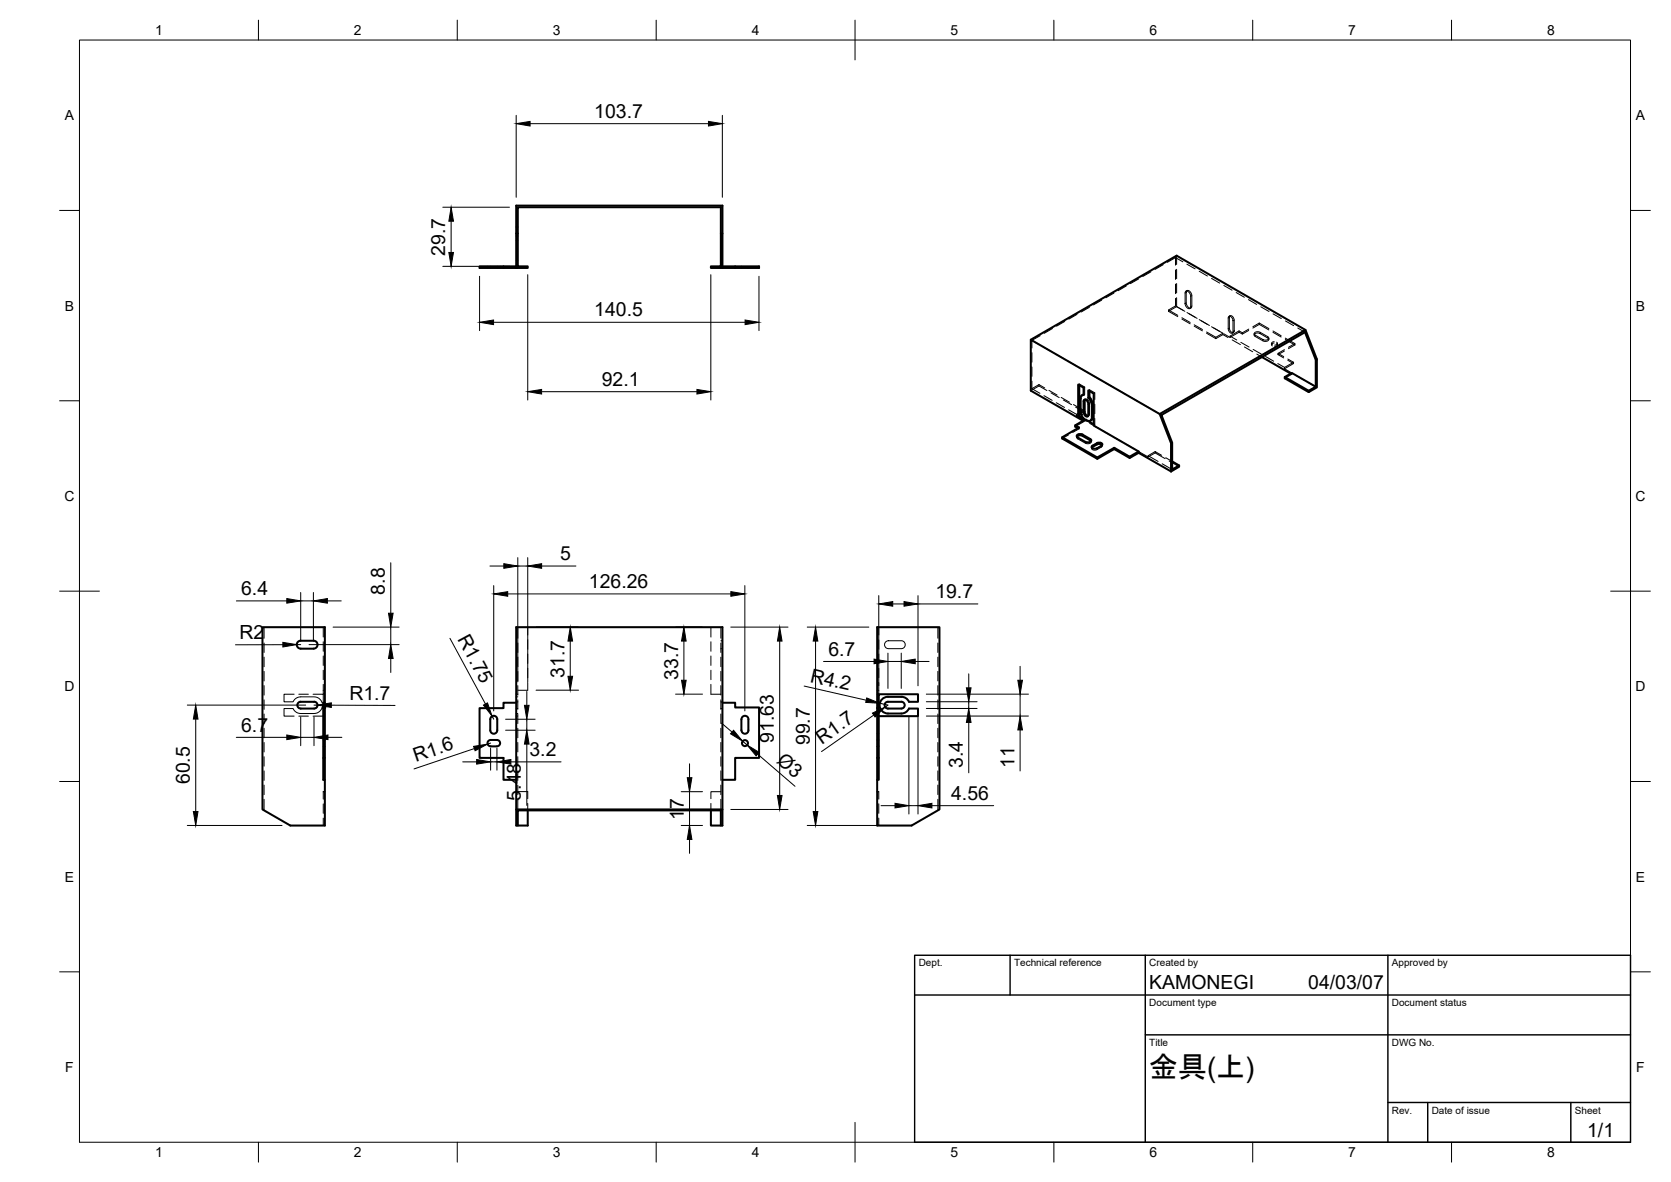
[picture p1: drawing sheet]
<svg xmlns="http://www.w3.org/2000/svg" width="420mm" height="297mm" viewBox="0 0 420 297" stroke-linecap="round" stroke-linejoin="round" font-family="sans-serif">
<g fill="none" stroke="#000" stroke-width=".51">
<path d="M129.8 58.7h.4v8.2h2.5v.4h-2.9zM129.8 58.7v-7h51.9v7M130.2 58.7v-6.6h51.1v6.6M181.3 58.7h.4v8.6h-2.9v-.4h2.5zM126.6 66.9v.4M129.8 66.9h-9.2v.4h9.2M181.7 66.9h9.2v.4h-9.2M184.8 66.9v.4M259.2 85.4l36.6-21.2 32.5 18.7 2.8 7.4M271.4 96.8v7.7l1 .6M272.4 99.1l-.4 .3M273.7 100l.7 1.2 .1 .9"/>
<path d="M273.9 99.8l.8 1.2 .1 .9v3.1l-.2 .4-.5 .4M273.9 99.8l-.3 .2v-1.9l1.4 .8v8l11.3 6.6v.3M273.9 98.3v1.5M317.3 89.7l7.2 4.2M323 94.7l1.8-1 6 3.5M328.3 82.9l-36.7 21.1M329.1 98.2l-6.1-3.5v.4l6.1 3.4M330.8 90.4l.3-.1v7.1l-2 1.1v-.3l1.7-1zM330.8 90.4l-2.7-6.9-36.1 20.8 2.7 6.9M271 109.9l1.9 1.1M271 107.6l-.6-.4v-.3l.9 .5-4.2 2.5M271.4 102.5l.2 .1"/>
<path d="M271.4 104.5l-.3 .2M271.6 100.4v2.7a2.74 2.74 0 0 0 2.3 2.7l.6-.5v-.5M271.6 100.3a.88 .88 0 0 1 .9-1v-1.9l-1.4-.7v8l1.5 .9-2.2 1.3M271.6 103.6l-.2 .1M271.7 103.9l-.3 .2M272.2 109.2l1.9 1.1 .3 .4-.5 .4-1-.1M272.2 109.5l1.9 1.2M272.2 109.5l-.8-.1-.6 .3M272.2 109.2l-.6-.1-.6 .1-.3 .4 .3 .3M272.3 105.7l-13.1-7.5v-12.8l32.4 18.6 2.8 7.4M272.5 100.8l.1-.3h.5l.4 .4 .2 .6M272.5 100.9v3l.3 .5 .5 .3 .4-.4"/>
<path d="M272.8 100.4v3.3l.4 .7 .4 .2M273.6 101.5v2.8M273.7 105.9l1.3 .7M274.1 110.7l.3 .2M274.5 102.1v2.7M275.8 111.4l.6-.2 .5 .2 .3 .3-.3 .3a2.27 2.27 0 0 1-1.9 .7l-.5-.2v-.3l1.3-.8M275.9 115l-8.8-5.1v.3l8.8 5.1 4.3-2.5 3.8 2.3 2.3-1.3 8.1 4.7M277.1 111.8l-.3-.2h-.8l-1.5 .9M280.2 112.8v-.3l-4.3 2.5v.3M280.2 112.5l3.8 2.3M286.3 113.5l-2.3 1.3v.3M294.4 111.4l.3-.2v6.8l1.8-1v.3l-2.1 1.2z"/>
<path d="M294.7 116l1.8 1M66 157.6h15.7v49.9h-8.7l-7-4.1zM220.6 157.6h15.6v45.8l-7 4.1h-8.6zM75.6 176.4h3.4M75.6 161h3.2M75.6 161a1.01 1.01 0 0 0-1 1 1.01 1.01 0 0 0 1 1h3.2a1.01 1.01 0 0 0 1-1 1.01 1.01 0 0 0-1-1M79 176.3a.86 .86 0 0 1 .8 .9 .86 .86 0 0 1-.8 .9h-3.4a.86 .86 0 0 1-.8-.9 .86 .86 0 0 1 .8-.9M81.3 177.8v18.2h.4M81.3 177.8h.4h-.4M81.7 176.6h-.4v1.2M129.8 176.6h-3.2v1.4h-6v12.5h6v5.5h3.2M181.7 176.6h3.1v1.2h6.1v12.7h-6.1v5.5h-3.1"/>
<path d="M220.6 178h.4v12.5h-.4M220.6 176.6h.4v1.4M223.3 176.4h3.3M226.6 176.3a.86 .86 0 0 1 .9 .9 .86 .86 0 0 1-.9 .9h-3.3a.86 .86 0 0 1-.9-.9 .86 .86 0 0 1 .9-.9M228.5 176.4h2.3v-1.9h-9.8v2.1M228.5 176.4a2.11 2.11 0 0 0-1.9-1.3h-3.3a2.1 2.1 0 0 0-2.1 2.1 2.1 2.1 0 0 0 2.1 2.1h3.3a2.11 2.11 0 0 0 1.9-1.2h2.3v1.9h-9.8M81.3 190.5h.4M123.3 183.5v-2.7a.88 .88 0 0 1 .9-.9 .88 .88 0 0 1 .8 .9v2.7M123.3 183.5a.88 .88 0 0 0 .9 .9 .88 .88 0 0 0 .8-.9M123.4 186h1.6a.79 .79 0 0 1 .8 .7 .79 .79 0 0 1-.8 .8M123.4 187.6h1.5M123.4 186a.79 .79 0 0 0-.8 .7 .79 .79 0 0 0 .8 .8"/>
<path d="M186.4 183.5a.88 .88 0 0 0 .9 .9 .88 .88 0 0 0 .9-.9M188.2 180.8v2.7M188.2 180.8a.88 .88 0 0 0-.9-.9 .88 .88 0 0 0-.9 .9v2.7M221 190.5v5.5h-.4M129.8 203.4h51.9M130.2 207.5v-3.8h51.1v3.8M132.7 203.7v3.8h-2.9v-49.9h51.9v49.9h-2.9v-3.8"/>
<circle cx="187.3" cy="186.8" r=".75"/>
</g>
<g fill="none" stroke="#000" stroke-width=".25">
<path d="M129.8 57.1h.4M129.8 59.4h.4M122.6 66.9v.4M123.3 66.9v.4M125 66.9v.4M125.8 66.9v.4M129.8 66.9h.4v.4M129.8 60.4h.4M129.8 65.5h.4M129.8 66.7h.4M181.3 66.9v.4M181.3 60.3h.4"/>
<path d="M181.3 60.4h.4M181.3 65.5h.4M186.4 66.9v.4M186.5 66.9v.4M188 66.9v.4M188.2 66.9v.4M270.8 79l-2 1.2M273.9 77.2l-2.1 1.2M277 75.4l-2.1 1.2M280.1 73.6l-2.1 1.2M283.2 71.9l-2.1 1.2M286.3 70.1l-2.1 1.2"/>
<path d="M289.4 68.3l-2.1 1.2M292.5 66.5l-2.1 1.2M293.8 78.2v-.3l2.3 1.4M293.8 78.2l2.3 1.4M295.6 76.9l2.3 1.3M295.6 64.7l1.8 1.1M295.6 64.7v1.9M295.6 67.8v2.4M295.6 71.4v2.4M295.6 75v1.9M295.6 76.9l-1.8 1M295.6 64.7l-2.1 1.2"/>
<path d="M295.8 77.1l-2 1.1M295.8 77.1l1.6 .8M295.8 64.2v2.3M295.8 67.7v2.3M295.8 71.3v2.3M295.8 74.8v2.3M297.2 79.8l2.1 1.2M298.2 73.2a1.12 1.12 0 0 1 1.2 1.3v2.6a.56 .56 0 0 1-.6 .5 .56 .56 0 0 1-.5-.5l-.3-.7v-2.9zM298.4 66.4l2.1 1.2M298.4 73a1.15 1.15 0 0 1 1.3 1.3v2.6a.57 .57 0 0 1-.6 .5 .57 .57 0 0 1-.6-.5l-.2-.8v-2.6zM298.4 78.5l2.6 1.5M298.5 73l-.3 .2"/>
<path d="M299.5 77.4l-.3 .1M301.5 68.2l2.1 1.2M304.6 70l2.1 1.1M307.7 71.7l2.1 1.2M309 79.5l.6 .2 .4 .8v2.8a.48 .48 0 0 1-.4 .5 .48 .48 0 0 1-.5-.5l-.3-.7v-2.7zM309.3 79.4h.5l.5 .8v3a.49 .49 0 0 1-.5 .4 .49 .49 0 0 1-.4-.4l-.3-.6v-3zM309.3 79.3l-.3 .2M310.8 73.5l2.1 1.2M313.9 75.3l2.1 1.2M317 77.1l2.1 1.2M320.1 78.9l2.1 1.2M259.5 85.5l1.8 1.1"/>
<path d="M259.5 97.7l2 1.1M259.5 85.5v1.9M259.5 88.6v2.4M259.5 92.2v2.4M259.5 95.8v1.9M261.2 97l-2 1.2M261.2 97l2 1.1M261.2 96.7l1.5 .8M261.2 96.7l-1.7 1M261.2 96.7v.3M261.5 84.4l-2 1.1M262.3 87.2l2.1 1.2"/>
<path d="M262.5 99.4l2.1 1.2M263.7 98.1l2.1 1.2M264.3 98.7l2 1.2M264.6 82.6l-2 1.2M265.4 89l2.1 1.2M266.8 99.9l2.1 1.2M267.7 80.8l-2 1.2M268.5 90.7l2.1 1.2M271.4 96.8v-.3l1.3 .8v1.8l-.2 .1M271.4 96.5l-.3 .2M271.6 92.5l2.1 1.2M272.3 99.2l-.3 .3-.2 .7 .1 3.1 .4 1"/>
<path d="M272.7 99.1l-.2 .2M272.7 97.3l-.2 .1M273.9 98.3v-.4l1.4 .8v1.7M273.9 97.9l-.3 .2M274.7 94.3l2.1 1.2M275.3 98.7l-.3 .2M277.8 96.1l2.1 1.2M280.9 97.9l2.1 1.2M284 99.7l2.1 1.2M297.2 80.2l2.1 1.2M300.3 82l2 1.1M300.3 81.6l2 1.2"/>
<path d="M301.5 80.3l2.1 1.2M302 80.6l2.1 1.2M303.4 83.4l2.3 1.4v.3M303.4 83.7l2.3 1.4M304.6 82.1l2.1 1.2M305.1 82.4l2.4 1.3v.4M307.5 83.7l-1.8 1.1M307.7 83.9l1.6 .9M308.8 84.8l-1.3-.7-1.8 1M309.3 84.8v-.3l1.7 .9M309.8 85.4l2.1 1.2M310.1 83.6l-.2 .1"/>
<path d="M311.6 83.1v.4M312 86l2.1 1.2M312.4 83.6v.4M312.9 87.2l2.1 1.2M314 83l-1.6 1-.8-.5-2.3 1.3M314 82.7l-1.6 .9-.8-.5-2.3 1.4M315 82.5l1.6-1 2.4 1.4M315 82.1l1.6-.9 2.4 1.4M315.1 87.8l2.1 1.2M315.3 83.9v.3M315.5 83.9l.6-.2 .6 .1 2.1 1.1a.49 .49 0 0 1 .1 .7 .49 .49 0 0 1-.6 .2l-.6-.1-2.1-1.2-.3-.3zM315.5 83.6l.6-.2h.6l2.1 1.2a.5 .5 0 0 1 .1 .7 .5 .5 0 0 1-.6 .2l-.6-.1-2.1-1.2-.3-.3z"/>
<path d="M316 89l1.3 .7M316.6 81.2v.3M318.2 89.6l2.1 1.2M319 85v.3M319.7 86.3v.3M320.1 83.5l2 1.2M320.1 83.2l2 1.2M320.4 86.2l-.4 .1a.34 .34 0 0 0-.3 .3 .34 .34 0 0 0 .2 .3M320.4 85.9h-.4a.34 .34 0 0 0-.3 .3 .34 .34 0 0 0 .2 .4M321 86.3a.44 .44 0 0 1 .1 .6 .44 .44 0 0 1-.6 .1M321 86a.44 .44 0 0 1 .1 .6 .44 .44 0 0 1-.6 .1M321.2 86.3v.3"/>
<path d="M321.3 91.4l1.7 .9v.4M321.4 89.1l1.4 .8M321.4 88.8v.3M323 87.9l-1.6 .9 1.4 .8M323 88.2l-1.6 .9M323 92.7l2 1.1M323.2 85l2.4 1.3-1.6 1M323.2 85.3l2.4 1.4M323.2 80.7l2.1 1.1M323.8 90.5l1.4 .9M323.8 90.2l1.4 .8M324.5 93.9l.3 .2-1.8 1"/>
<path d="M324.8 93.7v.4M325.2 91.4l-2.2 1.3M325.2 91l-2.2 1.3M325.2 91v.4M325.6 86.7l-1.6 .9M325.6 86.3v.4M326 94.4l2.1 1.2M326.3 82.4l1.8 1.1M329.1 96.2l2 1.2M265.6 101.2l2.1 1.2M267.4 100.5l2 1.2M268.7 109.3l-1.6 .9"/>
<path d="M268.7 103l2 1.1M269.9 101.7l1.5 .8M270.4 102.3l2.1 1.1-.8 .5M270.7 104.5l2.3 1.3M270.7 104.1v.4M270.7 109.6v.3M270.7 109.7l.3 .6 2 1.1 .7 .1a.57 .57 0 0 0 .6-.6M271 107.6l.3 .2M271.3 107.8l-1.6 .9M271.3 107.4v.4M271.4 104.1l-.7 .4M271.4 103.7l-.7 .4"/>
<path d="M271.6 102.6l.9 .5-.9 .5M272.3 105.7l.3 .2-2.2 1.3M272.4 105.1l1.3 .8M272.6 105.6v.3M272.8 100.4a.85 .85 0 0 1 1.1 1v2.7l-.3 .4M272.9 100.3l-.3 .2M273 105.3l.6 .3h.8M273.7 104.5l-.2 .2M274 106.4l2.1 1.2M274.4 110.7v.3M274.4 112.3v.4M275.3 105.1v1.7l-.3-.2"/>
<path d="M275.3 101.6v2.4M275.3 106.8l-.3 .1M277.1 108.2l2.1 1.2M277.1 111.9v.4l-1.3 .7-.8 .1a.45 .45 0 0 1-.5-.6M277.2 111.7v.3M280.2 109.9l2.1 1.2M283.3 111.7l2.1 1.2M286.4 113.5l2.3 1.3 1.7-1M287.1 101.5l2.1 1.1M288.7 114.8v-.3l2.5 1.5M290.2 103.2l1.8 1.1M290.4 113.5l-1.7 1"/>
<path d="M292.1 114.4l-1.7-.9v.3l2.6 1.5M292.2 116.6l2.5 1.4M293.1 115l1.6 1M294 115.9l2.5 1.4M66.4 157.6v2.8M81.3 157.6v2.5M130.2 157.6v2.8M132.7 157.6v2M178.8 157.6v2.5M181.3 157.6v2.8M221 157.6v2M235.8 157.6v2.8"/>
<path d="M66.4 161.6v2.4M66.4 165.1v2.4M66.4 168.7v2.4M66.4 172.3v2.4M66.4 175.9v2.4M66.4 179.4v2.4M74 174.5h-2.6v1.9h2.3l.4-.7 1.1-.5 3.8-.1 1.1 .4 .6 .6 .3 .5M75.1 174.5h2.4M75.1 180h2.4M78.7 174.5h2.6v2.1M78.7 180h2.6M81 177.8l-.3 .6-.6 .6-1.1 .3h-3.8l-1.1-.6-.4-.6h-2.3v1.9h2.6"/>
<path d="M81.3 172v2.5h.4M81.3 173.5h.4M81.3 179.9h.4M81.3 161.3v2.4M81.3 164.9v2.3M81.3 168.4v2.4M81.3 178h.4M129.8 178.1h.4M129.8 176.4h.4M129.8 174.5h.4M129.8 180h.4M129.8 179.3h.4"/>
<path d="M129.8 175.1h.4M130.2 161.6v2.4M130.2 165.1v2.4M130.2 168.7v2.4M130.2 172.3v2.4M130.2 175.9v2.4M130.2 179.4v2.4M132.7 160.8v2.4M132.7 164.3v2.4M132.7 167.9v2.4M132.7 171.5v2h-2.5M178.8 161.3v2.4"/>
<path d="M178.8 164.9v2.3M178.8 168.4v2.4M178.8 172v2.5h2.5M181.3 161.6v2.4M181.3 165.1v2.4M181.3 168.7v2.4M181.3 172.3v2.4M181.3 175.9v2.4M181.3 179.4v2.4M181.3 161h.4M181.3 163h.4M181.3 178.1h.4"/>
<path d="M181.3 176.4h.4M220.6 173.5h.4M220.6 179.9h.4M221 177.8h-.4h.4M221 173.5v1h-.4M221 160.8v2.4M221 164.3v2.4M221 167.9v2.4M221 171.5v2M222.6 161.4l.6-.4h3.4a.99 .99 0 0 1 1 1 .99 .99 0 0 1-1 1h-3.2a1.01 1.01 0 0 1-.8-1.6zM235.8 161.6v2.4M235.8 165.1v2.4"/>
<path d="M235.8 168.7v2.4M235.8 172.3v2.4M235.8 175.9v2.4M235.8 179.4v2.4M66.4 183v2.4M66.4 186.6v2.4M66.4 190.2v2.3M66.4 193.7v2.4M66.4 197.3v2.4M81.3 198.9h.4zM81.3 186h.4M81.3 187.6h.4"/>
<path d="M81.3 187.5h.4M81.3 184.4h.4M81.3 199v1.8M130.2 183v2.4M130.2 186.6v2.4M130.2 190.2v2.3M130.2 193.7v2.4M130.2 197.3v2.4M130.2 198.9h2.5v1.8M181.3 199h-2.5v1.7M181.3 183v2.4M181.3 186.6v2.4"/>
<path d="M181.3 190.2v2.3M181.3 193.7v2.4M181.3 197.3v2.4M220.6 186h.4M220.6 187.6h.4M220.6 187.5h.4M220.6 184.4h.4M221 199l-.4-.1h.4v1.9M235.8 183v2.4M235.8 186.6v2.4M235.8 190.2v2.3M235.8 193.7v2.4"/>
<path d="M235.8 197.3v2.4M66.4 200.9v2.8M81.3 202v2.4M81.3 205.6v1.9M130.2 200.9v2.8M132.7 201.9v1.8M178.8 201.9v1.8M181.3 200.9v2.8M221 202v2.4M221 205.6v1.9M235.8 200.9v2.8"/>
</g>
<g fill="none" stroke="#000" stroke-width=".25">
<path d="M298.3 73.5l-.3 .1M298.3 76.1l-.3 .2M299.7 74.3l-.3 .2M299.7 76.9l-.3 .2M309.1 79.7l-.3 .2M309.1 82.5l-.3 .1M310.3 80.4l-.3 .2M310.3 83.2l-.3 .1M315.6 84.2v.3M316.8 83.5v.3M317.5 85.3v.3M318.8 84.6v.3"/>
<path d="M271 109.9v.4M271.8 102.9l-.2 .2M271.8 100.2l-.2 .2M272.9 111v.4M273.9 104.1l-.3 .2M273.9 101.4l-.3 .1M275.8 112.7v.3M276.9 112v.3"/>
</g>
<path d="M272.2 109.2v.3M272.7 100.7l-.2 .2M272.7 103.4l-.2 .2M274.1 110.3v.4M274.7 112v.3M274.8 101.9l-.3 .2M274.8 104.6l-.3 .2M275.8 111.4v.3" fill="none" stroke="#000" stroke-width=".25"/>
<g fill="#000" stroke="#000" stroke-width=".25">
<circle cx="81.3" cy="177.8" r=".24"/>
<circle cx="81.7" cy="177.8" r=".24"/>
</g>
<!-- layer: Border -->
<g fill="none" stroke="#000" stroke-width=".25">
<path d="M20 10.1h390v276.9h-390zM65 5.1v5M115 5.1v5M165 5.1v5M215 5.1v10M265 5.1v5M315 5.1v5M365 5.1v5M15 52.9h5M410 52.9h5M15 100.7h5M410 100.7h5"/>
<path d="M15 148.6h10M405 148.6h10M15 196.4h5M410 196.4h5M15 244.2h5M410 244.2h5M65 287v5M115 287v5M165 287v5M215 282.1v9.9M265 287v5M315 287v5"/>
<path d="M365 287v5"/>
</g>
<!-- layer: TitleBlock -->
<path d="M230 240.1h180v46.9h-180zM230 250h180M254 240.1v9.9M288 240.1v46.9M349 240.1v46.9M288 260.1h122M349 277.1h61M359 277.1v9.9M395 277.1v9.9" fill="none" stroke="#000" stroke-width=".36"/>
<!-- layer: Dimensions -->
<g fill="none" stroke="#000" stroke-width=".25">
<path d="M129.8 29v20.6M133.3 31.1h44.8M181.6 29v20.6M111.3 52.1h16.8M113.4 55.6v7.8M111.3 66.9h16.8M120.6 69.4v13.7M132.7 69v31.5M178.7 69v31.5M190.8 69.4v13.7M124.1 81h63.2M136.2 98.4h39"/>
<path d="M59.4 151h12.7M75.6 148.9v12M75.6 151h3.2M78.8 148.9v12M82.3 151h3.5M83.8 157.6h16.6M98.3 141.4v12.7M98.3 157.6v4.4M123.2 142.2h3.5M124.1 147.2v31.5M127.7 149.3h56.1M130.2 140.1v31.3"/>
<path d="M130.2 142.2h2.5M132.7 140.1v31.3M134.8 157.6h10.7M136.2 142.2h8.6M169.9 157.6h6.7M183.7 157.6h14.4M187.3 147.2v31.5M203 157.6h15.5M221 149.7v22.6M224.5 151.8h2.8M230.8 149.7v22.6M230.8 151.8h15.1"/>
<path d="M47.1 177.2h29.8M71.1 162h-11.9M74.6 162h1M77.7 162h22.7M79 177.2h.8M83.3 177.2l16 .1M98.3 165.5v3.5M113.1 160.4l9 16.5M123.7 180l.4 .7M132.5 173.8v3.5M134.8 173.4h10.7M143.4 161.1v8.9"/>
<path d="M169.9 174.4h6.7M172 161.1v9.8M196 161.1v38.8M202.2 172.4l15.6 3.6M205.1 161.1v42.8M207.1 166.2h12.7M219.7 179.7l-13.1 9.2M221.2 176.7l2.1 .5-.7 .5M223.3 164.1v8.9M223.3 166.2h3.3M226.6 164.1v8.9M230.1 166.2h3.5"/>
<path d="M232.9 174.4h25.7M232.9 176.3h12.8M232.9 178h12.8M232.9 179.9h25.7M243.6 169.3v3.6M243.6 176.3v1.7M256.5 167.5v3.4M256.5 174.4v5.5M49.2 180.7v23.2M59.4 185.3h12.7M75.6 180.2v7.2M75.6 185.3h3.4"/>
<path d="M79 180.2v7.2M82.5 185.3h3.5M116.4 191.5h3.4M119.3 188.1l-15.2 5.1M123.4 188.1v5.5M123.4 191.5h1.5M123.4 186.7l-.8 .3M124.9 188.1v5.5M127.1 180.7h7.5M127.1 183.5h7.5M128.5 191.5h12.6M132.5 180.7v2.8"/>
<path d="M132.5 187v15.4M171.3 199h5.3M173.4 191.9v3.5M173.4 199v8.4M181.4 181.7l2.7 2.3M186.7 186.3l1.2 .9M190.5 189.5l9.4 8.1M228.5 180.2v24.4M230.8 180.2v24.4M243.6 181.6v12.6M256.5 183.4v10.3M47.1 207.4h23.8"/>
<path d="M171.3 207.4h5.3M173.4 211v3.4M183.7 203.4h14.4M203 207.4h24.1M221.5 202.5h3.5M228.5 202.5h2.3M234.3 202.5h15.6"/>
</g>
<g fill="#000" stroke="#000" stroke-width=".25">
<path d="M129.8 31.1l3.5-.6v1.2zM178.1 30.5l3.5 .6-3.5 .6zM113.4 52.1l.6 3.5h-1.1zM112.9 63.4h1.1l-.6 3.5zM120.6 81l3.5-.6v1.2zM132.7 98.4l3.5-.5v1.1zM175.2 97.9l3.5 .5-3.5 .6zM187.3 80.4l3.5 .6-3.5 .6zM72.1 150.4l3.5 .6-3.5 .6zM78.8 151l3.5-.6v1.2zM97.7 154.1h1.1l-.5 3.5zM126.7 141.7l3.5 .5-3.5 .6z"/>
<path d="M124.1 149.3l3.6-.6v1.1zM132.7 142.2l3.5-.5v1.1zM183.8 148.7l3.5 .6-3.5 .5zM221 151.8l3.5-.6v1.1zM227.3 151.2l3.5 .6-3.5 .5zM71.1 161.4l3.5 .6-3.5 .6zM79.8 177.2l3.5-.6v1.2zM98.3 162l.5 3.5h-1.1zM121.6 177.2l1-.6 1.1 3.4zM131.9 177.3h1.1l-.5 3.4zM143.4 157.6l.6 3.5h-1.2zM142.8 170h1.2l-.6 3.4z"/>
<path d="M171.4 170.9h1.1l-.5 3.5zM172 157.6l.5 3.5h-1.1zM196 157.6l.6 3.5h-1.1zM205.1 157.6l.5 3.5h-1.1zM217.9 175.4l3.3 1.3-3.5-.2zM219.4 179.2l3.2-1.5-2.6 2.5zM219.8 165.6l3.5 .6-3.5 .6zM226.6 166.2l3.5-.6v1.2zM243 172.9h1.2l-.6 3.4zM255.9 170.9h1.2l-.6 3.5zM49.2 177.2l.6 3.5h-1.2zM72.1 184.7l3.5 .6-3.5 .6z"/>
<path d="M79 185.3l3.5-.6v1.2zM119.1 187.6l3.5-.6-3.1 1.7zM119.8 190.9l3.6 .6-3.6 .5zM124.9 191.5l3.6-.6v1.1zM132.5 183.5l.5 3.5h-1.1zM172.8 195.4h1.2l-.6 3.6zM184.4 183.5l2.3 2.8-3-1.9zM187.9 187.2l3 1.9-.8 .9zM195.5 199.9h1.1l-.6 3.5zM243.6 178l.6 3.6h-1.2zM256.5 179.9l.6 3.5h-1.2zM48.6 203.9h1.2l-.6 3.5z"/>
<path d="M173.4 207.4l.6 3.6h-1.2zM204.5 203.9h1.1l-.5 3.5zM225 201.9l3.5 .6-3.5 .5zM230.8 202.5l3.5-.6v1.1z"/>
</g>
<text font-size="7.3" x="289" y="270.6">金具(上)</text>
<g font-size="4.9">
<text x="149.4" y="29.6">103.7</text>
<text x="112" y="64.2" transform="rotate(-90 112 64.2)">29.7</text>
<text x="149.4" y="79.5">140.5</text>
<text x="151.3" y="97">92.1</text>
<text x="140.9" y="140.8">5</text>
<text x="60.6" y="149.5">6.4</text>
<text x="96.8" y="149.4" transform="rotate(-90 96.8 149.4)">8.8</text>
<text x="148.1" y="147.8">126.26</text>
<text x="235.2" y="150.3">19.7</text>
<text x="60.2" y="160.6">R2</text>
<text x="114.9" y="160.6" transform="rotate(62 114.9 160.6)">R1.75</text>
<text x="208.3" y="164.8">6.7</text>
<text x="141.9" y="170.3" transform="rotate(-90 141.9 170.3)">31.7</text>
<text x="170.5" y="170.8" transform="rotate(-90 170.5 170.8)">33.7</text>
<text x="203.5" y="171.3" transform="rotate(13 203.5 171.3)">R4.2</text>
<text x="87.8" y="175.8">R1.7</text>
<text x="60.6" y="183.8">6.7</text>
<text x="104.6" y="191.5" transform="rotate(-19 104.6 191.5)">R1.6</text>
<text x="133.1" y="190">3.2</text>
<text x="194.6" y="186.6" transform="rotate(-90 194.6 186.6)">91.63</text>
<text x="195.1" y="191.4" transform="rotate(41 195.1 191.4)">Ø3</text>
<text x="203.6" y="187.3" transform="rotate(-90 203.6 187.3)">99.7</text>
<text x="206.6" y="187.1" transform="rotate(-35 206.6 187.1)">R1.7</text>
<text x="47.8" y="197.1" transform="rotate(-90 47.8 197.1)">60.5</text>
<text x="242.1" y="193" transform="rotate(-90 242.1 193)">3.4</text>
<text x="255.1" y="192.9" transform="rotate(-90 255.1 192.9)">11</text>
<text x="131" y="201.2" transform="rotate(-90 131 201.2)">5.48</text>
<text x="239.2" y="201">4.56</text>
<text x="172" y="206.1" transform="rotate(-90 172 206.1)">17</text>
<text x="289" y="248.5">KAMONEGI</text>
<text x="329" y="248.5">04/03/07</text>
<text x="399.1" y="285.7">1/1</text>
</g>
<g font-size="3.5">
<text x="39" y="8.8">1</text>
<text x="89" y="8.8">2</text>
<text x="139" y="8.8">3</text>
<text x="189" y="8.8">4</text>
<text x="239" y="8.8">5</text>
<text x="289" y="8.8">6</text>
<text x="339" y="8.8">7</text>
<text x="389" y="8.8">8</text>
<text x="16.3" y="30.2">A</text>
<text x="411.3" y="30.2">A</text>
<text x="16.3" y="78">B</text>
<text x="411.3" y="78">B</text>
<text x="16.2" y="125.9">C</text>
<text x="411.2" y="125.9">C</text>
<text x="16.2" y="173.7">D</text>
<text x="411.2" y="173.7">D</text>
<text x="16.3" y="221.6">E</text>
<text x="411.3" y="221.6">E</text>
<text x="16.4" y="269.4">F</text>
<text x="411.4" y="269.4">F</text>
<text x="39" y="290.8">1</text>
<text x="89" y="290.8">2</text>
<text x="139" y="290.8">3</text>
<text x="189" y="290.8">4</text>
<text x="239" y="290.8">5</text>
<text x="289" y="290.8">6</text>
<text x="339" y="290.8">7</text>
<text x="389" y="290.8">8</text>
</g>
<g font-size="2.5">
<text x="231" y="242.9">Dept.</text>
<text x="255" y="242.9">Technical reference</text>
<text x="289" y="242.9">Created by</text>
<text x="350" y="242.9">Approved by</text>
<text x="289" y="252.8">Document type</text>
<text x="350" y="252.8">Document status</text>
<text x="289" y="262.9">Title</text>
<text x="350" y="262.9">DWG No.</text>
<text x="350" y="279.9">Rev.</text>
<text x="360" y="279.9">Date of issue</text>
<text x="396" y="279.9">Sheet</text>
</g>
</svg>
